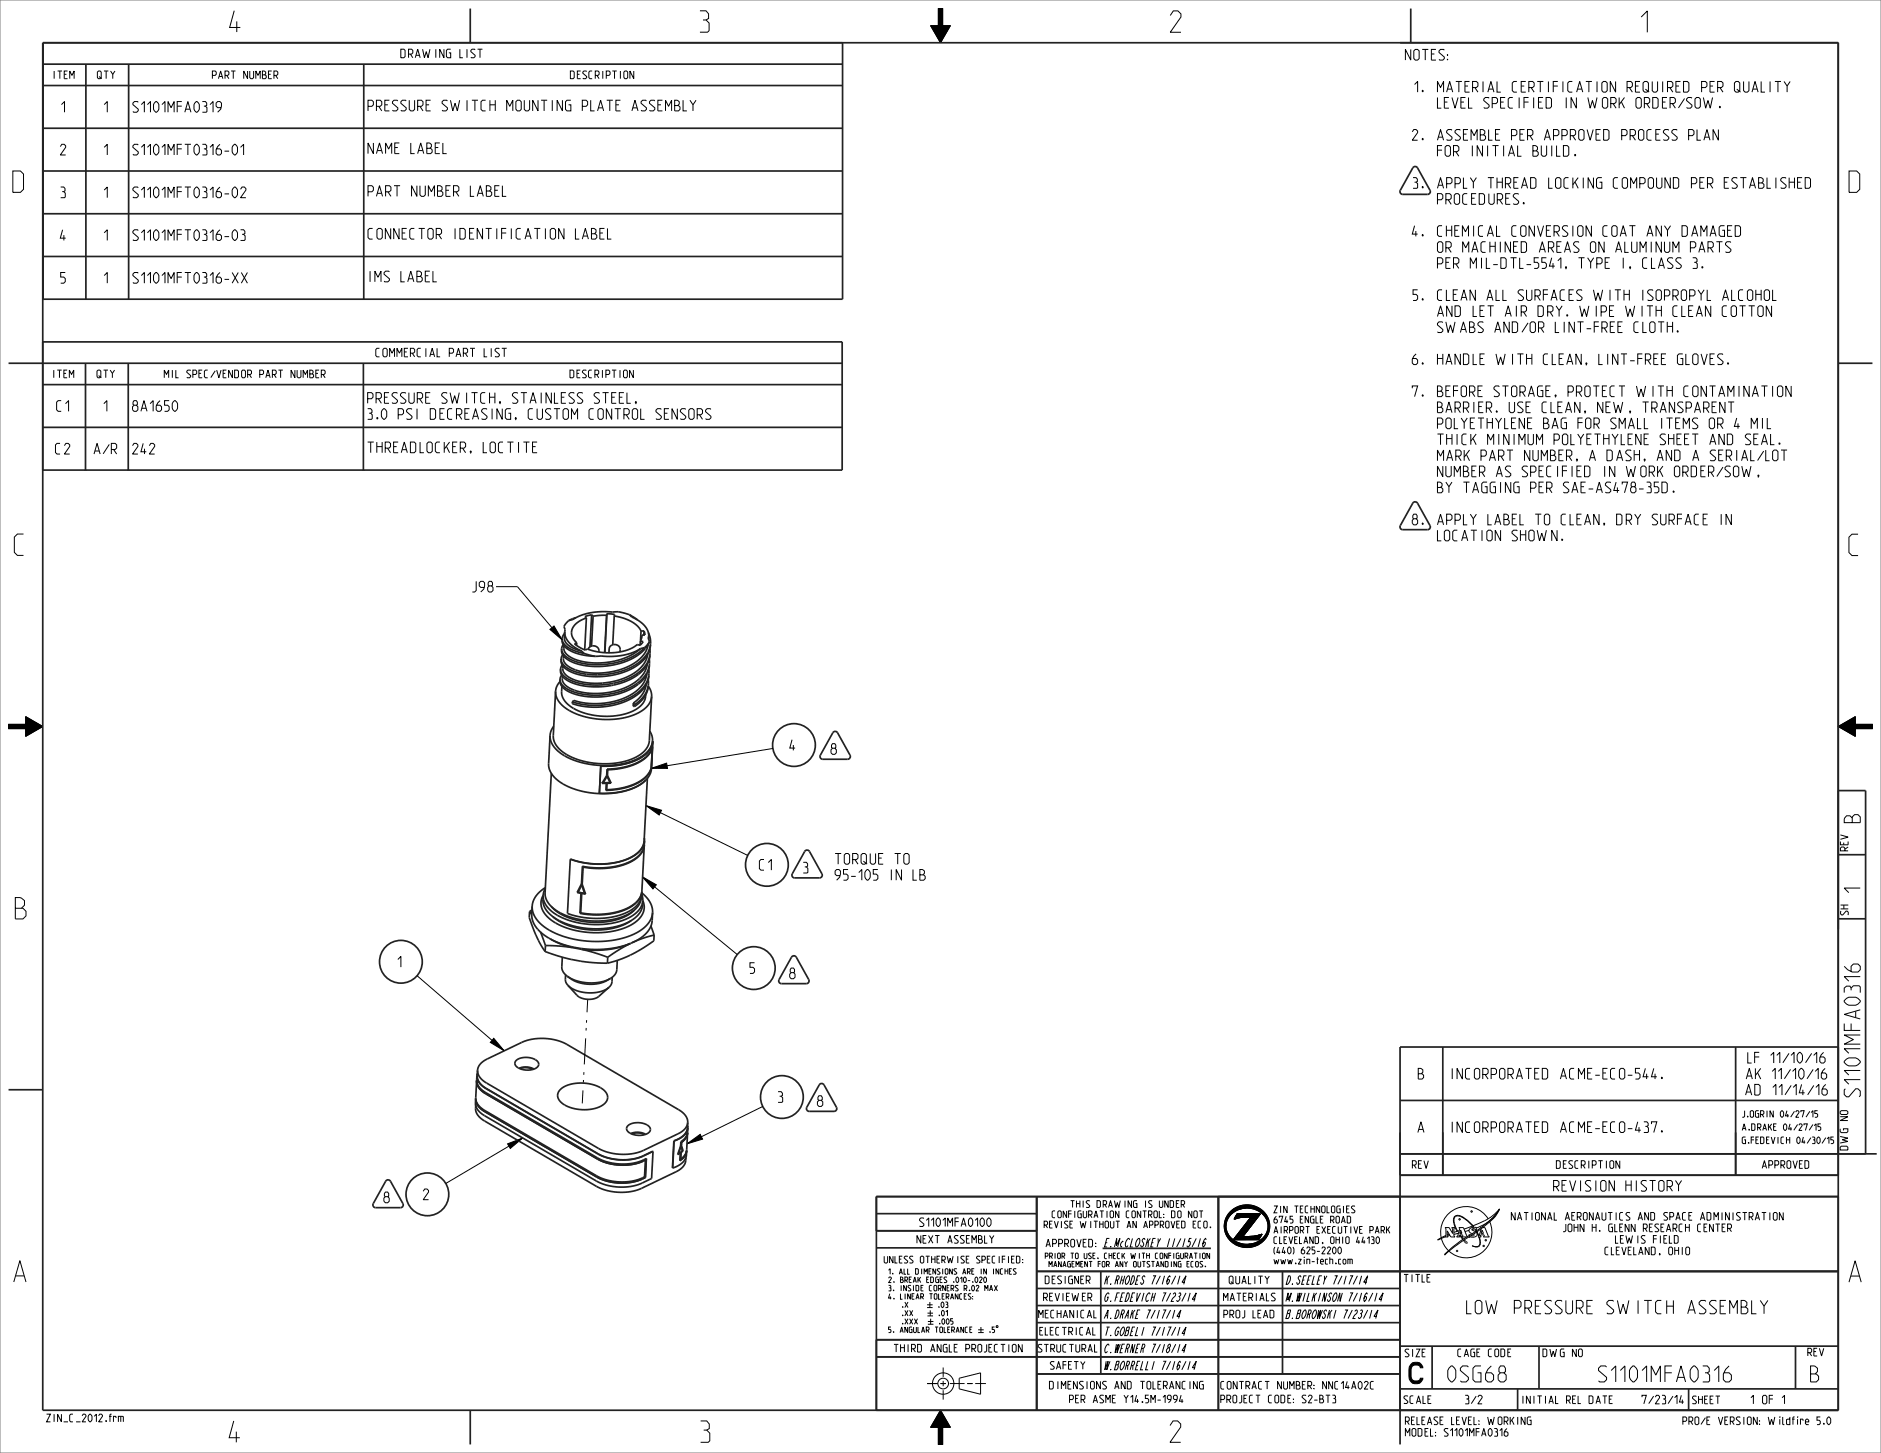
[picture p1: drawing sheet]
<svg xmlns="http://www.w3.org/2000/svg" width="559mm" height="432mm" viewBox="0 0 559 432" stroke-linecap="round" stroke-linejoin="round" font-family="sans-serif">
<g fill="none" stroke="#000" stroke-width=".3">
<path d="M278.8 2.5h1.2v5.1h2.3l-2.9 5.1-2.9-5.1h2.3zM526.3 90.9v3.2l-1.6-3.2v3.2M522.3 141.2l.2 .1-.1 .2zM522.5 141.4l-.2 .5M147.4 174.3h6.3l13.3 15.9M163.4 187.1l1.2-1.1 2.4 4.2zM2.5 215.3h5.1v-2.3l5.1 2.9-5.1 2.9v-2.3h-5.1zM546.1 215.9l5.1-2.9v2.3h5.1v1.2h-5.1v2.3zM191.9 239.4l4.6 1.4-.7 1.4zM191.9 239.4l30.2 14.8M193.5 228.3l4.5-1.5 .3 1.5zM229.6 222.4l-36.1 5.9"/>
<path d="M190.8 260.5l4.2 2.4-1 1.3zM190.8 260.5l28.2 23.2M123.9 290l25.9 22.3M174.6 297l-.2 3.8M146.7 308.6l3.1 3.7-4.1-2.5zM173.5 318.6l-.1 .8M174 308.6l-.4 7.7M174 308.6h.1M174.1 305.5v.8M174.3 303.2l-.1 .7M150.8 339.9l4.5-1.7-3.7 3.1zM155.3 338.2l-22.9 13.5"/>
<path d="M173.2 324h.1M173.2 324l-.2 3.9M173.3 321v.7M204.1 339.9l3.9-2.8 .7 1.4zM226.6 328.8l-22.5 11.1M366.2 359.4a6.7 6.7 0 0 1 7.5-.7 6.7 6.7 0 0 1 3.4 6.6 1.72 1.72 0 0 1-1.2 1.8 5.1 5.1 0 0 0-3.2-7.7 11.8 11.8 0 0 0-6.5 0zM445.5 359.3a17.2 17.2 0 0 1-7.9 5M445.5 359.3a12 12 0 0 1-6.9 5.7M445.5 359.3a21.6 21.6 0 0 1-6.9 6.5M445.5 359.3a10.3 10.3 0 0 1-4.1 4.8l-2.6 2M310.5 373.3h.6l.3-.2v-.5l-.3-.2h-.6v1.6M311.6 376.5v-1.6l.5 .9 .5-.9v1.6"/>
<path d="M311.8 373.3h.6l.2-.2v-.5l-.2-.2h-.6v1.6M312.2 373.3l.4 .7M313 376.5l.5-1.6 .5 1.6M313.2 376.1h.6M313.4 372.4v1.6M314.2 372.6l.2-.2 .6 .2v1.2l-.2 .2-.6-.2zM315.3 374.9v1.6l-.8-1.6v1.6M354.5 374.9h-.5l-.2 .2v1.2l.2 .2h.5M355.4 374.9l.6 .2v1.2l-.2 .2-.6-.2v-1.2zM356.5 372.4v1.6M357.2 372.6l.3-.2 .6 .2v1.2l-.3 .2-.6-.2zM357.3 375l-.6-.1-.2 .2v.2l.8 .8-.2 .4-.6-.1"/>
<path d="M358.1 376.2v.2zM359.3 372.4v1.6l-.8-1.6v1.6M363.7 364.4l.5-.4 .1 1.2 .5 1.5-.4 .5-.5-1.4zM364.1 362.1l1-.4-.6 1.1-.3 1.2-.5 .4zM364.4 367.2l.4-.5 1.1 1.4-.4 .6zM364.9 360.8l1.7-.6-1.5 1.5-1 .4zM365.4 360.2a6.7 6.7 0 0 1 8-1.5 6.7 6.7 0 0 1 3.6 7.2 6.8 6.8 0 0 1-7.6 4.8 6.8 6.8 0 0 1-5.7-6.9 6.2 6.2 0 0 1 1.7-3.6zM365.5 360.1l.7-.7 3.8-.4a6.8 6.8 0 0 0-3.4 1.2l-1.7 .6zM365.8 360.8l.2-.2a6.4 6.4 0 0 1 10.7 3.5l-.1 1.3-.5 1.3-1.7 1.8a6.4 6.4 0 0 1-10.2-3.8l.4-2.1zM365.9 368.1l2.3 1.3-1.1 .5-1.6-1.2zM366.5 368.3v.1M366.5 368.4h7.5z"/>
<path d="M366.5 368.4h7.4zM366.5 368.4h7.4M366.7 362.2v.1M366.8 362h.1M366.9 361.7h2l-2.2 .6zM366.9 361.7h2zM366.9 361.7h.1M367 361.7h3.2zM367 361.7h.1M367.1 369.9l1.1-.5a18.1 18.1 0 0 0 5.7 .5 7.2 7.2 0 0 1-6.8 0zM367.1 367.5h3.8l3.8-.4-.7 1.3h-7.5zM367.1 367.5h2.2z"/>
<path d="M367.1 367.5h.1M367.2 367.4h2.1zM367.2 367.4h.1M367.4 367.1h.1M367.4 360.8h7l-1.2 1.5h-2.1l.4-.6h-4.5zM367.5 360.8h6.9zM367.5 360.8h6.9M367.5 360.8h.1M367.5 360.8l-.8 1.4M367.7 366.8h.1M367.8 362l-1.1 .3M367.8 362h.1"/>
<path d="M368.9 361.7l-1.1 .3M368.9 361.7h.1M369.3 367.4v.1M369.3 367.4h.1M369.3 367.5h.1M369.3 367.5h1.6M369.5 367.1h.1M369.7 366.8h.1M370.2 361.7h-1.3M370.2 361.7h.1M370.2 361.7h1.3M370.9 367.5h.1"/>
<path d="M370.9 369.8a6.3 6.3 0 0 0 5-2.7l.9-.4-.5 .9a6.6 6.6 0 0 1-2.4 2.3zM371.1 362.3h2.1l-3.9 5.1h-2.1zM371.1 362.3h.1M371.4 362h.1M371.5 361.7h.1M371.6 361.7l-5.1 6.6M372.4 367.4l-1.5 .1M372.4 367.4h.1M373.2 362.3h.1M373.5 362h.1M373.6 361.7h.1M373.7 361.7h.1"/>
<path d="M373.8 367.1l-1.4 .3M373.8 367.1l1.1-.2-.2 .2zM373.8 367.1h.1M374 368.4h-.1M374 368.3h.1M374.4 360.8l-5.1 6.6M374.4 360.8h.1M374.5 367.5h.1M374.6 367.4l-.1 .1M374.6 367.4h.1M374.6 366.9h.3zM374.6 366.9l.3-.1z"/>
<path d="M374.9 366.8h.1M374.7 367.1h.1M374.8 366.8h.1M374.8 366.8l-1 .3M374.9 366.8l-.9 1.6M377.1 379.2l-.7 1M428.2 368l1 2.3 1.1 1.4M429.3 364.8h1.2l1 1.7v-1.4l-.2-.3h.9l-.3 .3v2.2l.3 .3h-1.2l-1.1-1.8v1.5l.3 .3h-1l.4-.3v-2.2zM429.6 367.1l-2.5 1.3 2.2-.8M430.5 366.7l-.6 .3M430.7 367.1l-.7 .2M431.5 366.4h-.1"/>
<path d="M432.6 371.8l.3-.3 .3 .3-.3 .3zM433 365.9a4.6 4.6 0 0 1-.8-4.3 2.92 2.92 0 0 1 3.5 1l2.1 2.2a.98 .98 0 0 0-1.4 .6 .98 .98 0 0 0 .9 1.2M433.3 366.5l-1.4 .3M433.3 362.4l.3-.3 .3 .3-.3 .3zM433.5 365.8l-1.6 .4M433.5 367l-.1 .3 .2 .3h-.9l.3-.3 .7-2.2-.3-.3h1.4l1.1 2.7M433.5 367h.1M433.5 367l1.1 1.3M433.9 365.5l.4 1h-.7zM433.9 365.6h.1M434.2 366.3l-.5 .1M435 368.5l.8 .7v.3l-.4-.2-.6-.7"/>
<path d="M435.3 362.2l1.4 1.2 1.3 1.4 .5-.1 .1 .8-.2-.1 1 1.9 .6-2.1M435.3 362.2a2.32 2.32 0 0 0-3.3-.5l-.2 1.6 1.1 2.6M435.3 362.2h.1M435.8 367.6h-1.5l.3-.3-.1-.3h-.8l1 1.2M436.4 365.6l-1.2 .4M436.7 367.1l-.3-.2v.3M436.9 360l.3-.3 .3 .3-.3 .3zM437.5 364.3l-2.6 1M437.7 366.8l.2 .2-.1 .2h-.8M437.9 365.2l-.6 .2M438.5 365.9l-5.7 3.7-3.6 3.1v.3l1.3-1.2M438.6 366.2a.97 .97 0 0 1 0 1.2 .97 .97 0 0 1-1.1 .3l-.7-.2-.3 .3v-.2"/>
<path d="M438.7 366.1l-5 3.2-3.2 2.5M440 364.8l-.1 .1M440.3 365.5l.4 1h-.7zM440.5 364.8h.6l1 2.5 .3 .3h-1.7l.3-.3-.1-.3h-1l-.1 .3 .2 .3h-.5l.2 .9a1.42 1.42 0 0 1-.3 1.8 1.42 1.42 0 0 1-1.8 0l-.3-.1a1.45 1.45 0 0 0 2.3-.5l-.1-1.5-.2-.6h-.2l.2-.2-.6-1.3a.89 .89 0 0 0-1.4-.8l.1 .3 .9 .4M440.8 370l.3 .3-.3 .3-.3-.3zM441.4 368.3l.3 .3-.3 .3-.3-.3zM442.1 362.2a7.6 7.6 0 0 0-9.4-3.1 7.6 7.6 0 0 0-4.5 8.7M442.6 363.1a7.6 7.6 0 0 1-2.6 9.3 7.6 7.6 0 0 1-9.5-.6M264.7 394.4h-.7v.7h.4l.3 .2v.5l-.3 .2h-.4M265.4 395.7l.1 .2zM267.4 396l.5-1.6 .4 1.6M267.5 395.5h.7"/>
<path d="M269.6 394.4v1.6l-.8-1.6v1.6M270.9 394.4h-.6l-.2 .2v1.2l.2 .2h.6v-.9h-.3M271.4 394.4v1.4l.2 .2 .6-.2v-1.4M272.7 394.4v1.6h.6M273.8 396l.4-1.6 .5 1.6M273.9 395.5h.6M275.2 395.3h.6l.2-.2v-.5l-.2-.2h-.6v1.6M275.4 387.8h1.7M275.4 388.6h1.7M275.5 390.2h1.7M275.5 391.1h1.7M275.5 395.3l.5 .7"/>
<path d="M275.6 392.7h1.7M275.6 393.5h1.7M276.2 386.9v1.7M276.4 389.4v1.7M276.5 391.9v1.6M277.8 394.4h.9M278.2 394.4v1.6M278.9 388.3l.1 .2zM279 390.8l.1 .2zM279.1 393.3l.1 .2zM279.2 394.6l.2-.2 .6 .2v1.2l-.2 .2-.6-.2zM279.7 387.2l.4-.3 .3 .5v.7l-.3 .5-.5-.5z"/>
<path d="M279.9 392.1l.4-.2 .3 .5v.7l-.3 .4-.5-.4zM280.1 389.4l.4 .5v.7l-.3 .5-.5-.5v-.7zM280.5 394.4v1.6h.6M280.9 386.9h.4l.2 .3-.2 .4M281 389.9l.5-.5v1.7M281.1 387.6l.5 .3v.6l-.7 .1M281.2 392.1l.4-.2 .3 .5v.7l-.3 .4-.5-.4zM281.5 395.1h.5M282.3 394.4h-.8v1.6h.8M282.7 395.3h.6l.2-.2v-.5l-.2-.2h-.6v1.6M283.1 395.3l.4 .7M283.1 391.9h-.7v.7h.5l.2 .2v.5l-.2 .2h-.5"/>
<path d="M284 396l.5-1.6 .5 1.6M284.2 395.5h.6M286.3 394.4v1.6l-.9-1.6v1.6M287.4 394.4h-.4l-.3 .2v1.2l.3 .2h.4M288.1 395.1h.5M288.8 394.4h-.7v1.6h.7M290.6 396h1.6M290.6 395.2h1.6M291.4 394.4v1.6M308.6 391.7v-2.3l.6 1.3 .7-1.3v2.3M309.5 399.7l-.8-.2-.3 .4v.3l1.1 1v.3l-.3 .3-.8-.2M310 385.6h.8l.4-.3v-.7l-.4-.3h-.8v2.3"/>
<path d="M363.6 390.7h.8l.3-.4v-.6l-.3-.3h-.8v2.3M378.8 384.5l-.8-.2-.3 .3v.4l1.1 .9-.3 .7-.8-.2M435.7 386.5v3.9h1.4M275.4 411.2h3.2M279.4 411.2h1.6M279.4 419.1l2.9 5.1h-2.3v5.1h-1.2v-5.1h-2.3zM280.2 406.4v2.8M280.2 410.4v1.6M280.2 413.1v2.8M282.2 411.2h4.3M285 409.6l6.3-1.6v6.3l-6.3-1.6zM287.3 411.2h1.6"/>
<path d="M289.7 411.2h3.2M469.3 400.9h.4l.4 .3v1.7l-.4 .3h-.4l-.4-.3v-1.7z"/>
<circle cx="280.2" cy="411.2" r="3.2"/>
<circle cx="280.2" cy="411.2" r="1.59"/>
</g>
<g fill="#000">
<path d="M278.8 2.5h1.2v5.1h2.3l-2.9 5.1-2.9-5.1h2.3zM163.4 187.1l1.2-1.1 2.4 4.2zM2.5 215.3h5.1v-2.3l5.1 2.9-5.1 2.9v-2.3h-5.1zM546.1 215.9l5.1-2.9v2.3h5.1v1.2h-5.1v2.3zM191.9 239.4l4.6 1.4-.7 1.4zM193.5 228.3l4.5-1.5 .3 1.5zM190.8 260.5l4.2 2.4-1 1.3zM146.7 308.6l3.1 3.7-4.1-2.5zM150.8 339.9l4.5-1.7-3.7 3.1zM204.1 339.9l3.9-2.8 .7 1.4zM365.5 360.1l.7-.7 3.8-.4a6.8 6.8 0 0 0-3.4 1.2l-1.7 .6zM366.2 359.4a6.7 6.7 0 0 1 7.5-.7 6.7 6.7 0 0 1 3.4 6.6 1.72 1.72 0 0 1-1.2 1.8 5.1 5.1 0 0 0-3.2-7.7 11.8 11.8 0 0 0-6.5 0z"/>
<path d="M363.7 364.4l.5-.4 .1 1.2 .5 1.5-.4 .5-.5-1.4zM364.1 362.1l1-.4-.6 1.1-.3 1.2-.5 .4zM364.4 367.2l.4-.5 1.1 1.4-.4 .6zM364.9 360.8l1.7-.6-1.5 1.5-1 .4zM365.9 368.1l2.3 1.3-1.1 .5-1.6-1.2zM367.5 360.8h6.9zM371.1 362.3h2.1l-3.9 5.1h-2.1zM366.9 361.7h2l-2.2 .6zM366.9 361.7h2zM367.2 367.4h2.1zM367.1 367.5h2.2zM367.1 369.9l1.1-.5a18.1 18.1 0 0 0 5.7 .5 7.2 7.2 0 0 1-6.8 0z"/>
<path d="M367 361.7h3.2zM367.1 367.5h3.8l3.8-.4-.7 1.3h-7.5zM366.5 368.4h7.4zM366.5 368.4h7.5zM367.4 360.8h7l-1.2 1.5h-2.1l.4-.6h-4.5zM374.6 366.9l.3-.1zM373.8 367.1l1.1-.2-.2 .2zM374.6 366.9h.3zM370.9 369.8a6.3 6.3 0 0 0 5-2.7l.9-.4-.5 .9a6.6 6.6 0 0 1-2.4 2.3zM279.4 419.1l2.9 5.1h-2.3v5.1h-1.2v-5.1h-2.3z"/>
</g>
<g fill="none" stroke="#222" stroke-width=".51">
<path d="M12.7 12.7h533.4v406.4h-533.4zM12.8 12.7v76.2h237.5v-76.2M12.8 19.1h237.5M25.5 19.1v69.8M38.2 19.1v69.8M108.1 19.1v69.8M139.7 2.5v10.2M419.1 2.5v10.2M12.8 25.4h237.5M12.8 38.1h237.5M12.8 50.8h237.5M419.9 49.7l.8-.2 .4 .4 3.7 6.7 .1 .5-.3 .5-.5 .2h-7.4l-.7-.4v-.8z"/>
<path d="M12.8 63.5h237.5M12.8 76.2h237.5M2.5 107.9h247.7M12.7 101.6h237.5v38.1h-237.5M12.7 114.3h237.5M25.4 107.9v31.8M38.1 107.9v31.8M107.9 107.9v31.8M546.1 107.9h10.2M12.7 127h237.5M419.9 149.3l.8-.1 .4 .3 3.7 6.7 .1 .5-.3 .5-.5 .2h-7.4l-.7-.4v-.8zM167 189.8v1.1l.4 .8 .8 .9 1.3 .8 3.3 1.2 4 .4"/>
<path d="M167 189.8l.4 1.4 1.4 1.2 2.1 1.1 2.6 .7M167 197.6l-.5 1.2M167.2 194.6l-.5 1.2M167.3 191.6l-.4 1.2M167.5 192.6a4.3 4.3 0 0 0 3.5 3.4 20.8 20.8 0 0 0 19.3-3.3M167.7 189.6l.3 1.2 1 1 1.6 1 2.2 .7M167.7 188.3l-.5 .7-.2 .8M169 184.4l-.7 .7a1.23 1.23 0 0 0-.4 2v1.8l.9 1.7 1.6 1.5 2.4 1.4M171.1 183.6l-2.1 .8M171.3 191v.8M172.8 193.5l.7 .7M173.5 194.2l3.3 .8"/>
<path d="M174.2 183.6l-2.7 1.5-.9 .8-.6 1-.2 1.1 .1 1 .5 1 .9 1M174.2 183.6l-.5 9.5M174.7 192.9l.7-.8 1.2-.1 1 .5 .3 .9M175.8 182.7l-2 .5 .4 .4M175.8 182.7l-.5 9.5M175.8 182.7l.4 .4M176.2 183.1l-.5 8.9M180.2 182.8l-4 .3M180.2 182.8l-.6 11.2M180.3 182.4l2.3 .2-.1 .5M180.3 182.4l-.1 .4M180.3 182.4l-.6 11.6"/>
<path d="M181 192.9l.5-1 1.2-.4 1.1 .5 .4 1M182.5 183.1l2.7 .6 2.4 1 1.8 1.3 1 1.5M182.5 183.1l-.5 8.5M187 182.7l-.8-.3a11.6 11.6 0 0 0-5.1-.6 18.6 18.6 0 0 0-11.2 2.4l-.9 .2M187 182.7l2.4 1.5M187 182.7l.6 .6 2.7 1.6 1.5 1.5 .8 1.6v1.8l.3 .9M190.2 190.5l.9 .2-1 1.1-.8-.3a15.9 15.9 0 0 1-13.9 1.7l-.9-.3-.6 .3-1.4-.7-1.8-1.2 .6-.3M190.2 190.5v1.2M190.3 192.7l-1.1 .7a20.8 20.8 0 0 1-11.1 1.6h-1.3M190.4 187.5l-.1 2.8M191.3 187.5l.3 1.2h-.9l-.5 1.8M191.3 187.5v1.2"/>
<path d="M191.3 187.5h-.9M191.5 192.4l-1.2 .3M191.5 192.4a20.5 20.5 0 0 1-16.4 5 10.4 10.4 0 0 1-8-3.5l-.2-1.1M192.3 197.5l-.6 1.9-1.2 1.7a19.6 19.6 0 0 1-16.6 4.8l-2.7-.6-2.3-1-1.4-1.2-.5-1.4M192.4 194.5a9.7 9.7 0 0 1-6.8 7 19.8 19.8 0 0 1-16.9-.4l-1.1-1.1-.4-1.3M192.6 191.4a10.2 10.2 0 0 1-7.5 7.3 19.9 19.9 0 0 1-15.9-.4l-1.4-1.3-.4-1.3M192.6 188l.6 1.8v1.9M192.7 198.9a7.8 7.8 0 0 1-4.5 7.8 23.1 23.1 0 0 1-18.2 1.9M192.9 195.9v1.7l-.4 1.7-.9 1.5-1.3 1.4a21.6 21.6 0 0 1-21.9 2.5 3 3 0 0 1-2-2.8M192.9 197.7l-.7 2.5-1.8 2.4a21.5 21.5 0 0 1-22 2.6 3.2 3.2 0 0 1-2-2.8v-.5M192.9 190.7l-.7 1.3a14.9 14.9 0 0 1-10.1 5.6 19.4 19.4 0 0 1-13.8-1.8 2.93 2.93 0 0 1-1.5-2.5l.1-.5M192.9 190.7l-1.4 1.7"/>
<path d="M193 192.9v2.2l-.8 2.1-1.5 1.8-2.3 1.8a22.2 22.2 0 0 1-19.6 1l-1.7-1.4-.6-1.6M193.1 194.7l-.3 1.5-.6 1.5-1 1.3-1.4 1.3-3.4 2-4.5 1.4a18.4 18.4 0 0 1-14.3-2.2 2.78 2.78 0 0 1-1.1-2.1v-.6M193.2 191.7l-.5 1.6a13.5 13.5 0 0 1-9.9 6.7l-5.5 .6-2.7-.2-2.5-.4-2.4-.8-1.6-1-1-1.1-.4-1.3M193.2 191.7l-.2 1.4-.6 1.4a13.3 13.3 0 0 1-9 5.8 20.5 20.5 0 0 1-15.1-1.4 3.1 3.1 0 0 1-1.6-2.5v-.6M166.9 200.6l-.5 1.3M188.1 208.9v1h.5M188.1 208.9l.5 .5M188.6 209.4v.5M191.9 203.6l-.4 1.4-.7 1.4-1.2 1.4-1.5 1.1M192.1 200.5a10.3 10.3 0 0 1-7.5 7.3 22.4 22.4 0 0 1-14.1 .3l-.5 .5M192.6 202l-.1 2.1-.7 1.9-1.3 1.8-1.9 1.6M192.6 203.8l-.3 1.6-.8 1.7-1.3 1.5-1.6 1.3"/>
<path d="M192.8 200.7l-.4 1.8a11.6 11.6 0 0 1-8.1 6.5 23.3 23.3 0 0 1-14.3 .1v-.5M247.6 217.5l.8-.1 .4 .4 3.7 6.6 .1 .6-.3 .4-.5 .2h-7.4l-.7-.4v-.8zM179.2 232.6l-.4 .2M180.1 232.8h-1.3M180.1 232.8l-.1 2.1M180.2 230.5l-1.4 2.3M180.2 234.7l-.2 .2M180.3 228.6l.3 .2M180.3 228.6l-.1 1.9M180.3 230.7l.9 1.9M180.3 230.7l-1.1 1.9M180.3 232.8h-.2"/>
<path d="M180.3 232.8l-.1 1.9M180.3 230.5v.2M180.3 230.5h-.1M180.5 230.5l1 2.2M180.5 230.5h-.2M180.6 228.8l-.1 1.7M181.2 232.6h-2M181.2 232.6l.3 .1M181.5 232.7l-1.2 .1M193.4 228.5l-1 1.8-1.8 1.5a19.7 19.7 0 0 1-10.4 2.9M193.4 228.5l-.6 1.3-.9 1.2-1.4 1.1-1.6 .9-4.1 1.3-4.8 .6M193.5 228.2l-.1 .3"/>
<path d="M193.5 228.1v.1M193.8 222.1l-1 1.8-1.9 1.8a19.9 19.9 0 0 1-10.6 2.9M193.8 222h.1M193.8 222.2a9.5 9.5 0 0 1-7.3 5.7l-2.8 .6-3.1 .3M193.8 222l-.3 6.2M546.1 234.9h8.1v108M173 257.4l.2 .3M173 257.4l-.3 5.3M173.2 257.7l-.2 5.1M191.4 251.2l-.8 2.1-2 1.9-2.6 1.3-3.6 1a26.2 26.2 0 0 1-9.4-.1M191.4 251.2l-.4 1.7-1.2 1.5-1.8 1.4-2.3 1.1-3 .8-2.9 .4h-3l-3.6-.4M191.4 251v.2"/>
<path d="M239.2 252.8l.9-.1 .4 .3 3.7 6.7 .1 .5-.3 .5-.5 .2h-7.4l-.7-.4v-.8zM546.1 254h8.1M171.5 265.2l1.1 .3M171.8 265.1l1.9 .4M171.8 265.1l-.3 .1M172.5 271.3l-.2 .1M172.6 265.5h.2M172.6 265.5l-.3 5.9M172.7 262.7l-1.2 2.5M172.7 262.7h.1M172.8 265.5l1.2 .2M172.8 265.5l-.3 5.8"/>
<path d="M172.8 263l.9 2.5M172.8 263l-1 2.1M172.8 262.7v.3M172.8 262.7h.1M172.9 262.7l.1 .1M173 262.8l1 2.9M173 262.8h.1M173.7 265.5l.3 .2M190.7 265l-.8 2-1.7 1.8-2.8 1.5-3 .9a26 26 0 0 1-9.9 .1M190.7 265l-.5 1.7-1.1 1.5-1.9 1.4-2.2 1.1-3.2 .8-2.9 .4h-3l-3.6-.5M190.7 264.9v.1M190.7 264.8v.2"/>
<path d="M546.1 273h8.1M235.3 284.2l.8-.1 .5 .4 3.7 6.6v.6l-.2 .4-.6 .2h-7.4l-.7-.4v-.8zM141.9 318.1l-.1 1.6M141.9 318.1l.6-1.6 1.4-1.4 11.7-5.6 2-.6 2.3-.3 2.8 .1 2.3 .4 3.4 1.3 33.4 19.5 1.9 1.7 .5 .9 .1 1.1M141.9 318.1l.1 1 .5 1 1.9 1.6 33.3 19.6 3.5 1.3 2.3 .4h2.4l2.3-.2 2.3-.6 11.7-5.7 1.5-1.3 .6-1.6M154.2 317.5l2.2-.4 2.2 .6M154.5 317.6l1.9-.3 1.9 .5M428.6 311.1v38.1M515.6 311.1v38.1M546.1 311.1h-130.2v118.2M2.5 323.8h10.2M141.3 326.5l.1 1 .5 .9 1.8 1.8 34.2 19.9 3.2 1.1 3.4 .4 3.3-.3 3-.9"/>
<path d="M141.3 326.4v.1M141.3 326.2v.3M141.3 326.5l.7 1.8 1.8 1.6 34.1 19.9 3.3 1.1 3.3 .4 3.3-.3 3-.9M141.3 328.3v1.5l.3 1 .8 1.2 1.2 .9 33.6 19.6 3.4 1.4 2.3 .4h2.8l2.3-.3 2.3-.7 11.6-5.7 1.5-1.6 .4-2M141.4 326.9l.7 1.8 1.7 1.5 34.5 20.1 3.3 1 3.8 .2 3.2-.4 3.1-1.2M141.6 321l.1 1 .4 1 1.9 1.8 33.5 19.6M141.6 320.9v.3M141.6 321.2l.7 1.8 1.8 1.6 34.4 20 3.4 1.1 3.8 .2 3.5-.5 2.8-1.1-.3 5.6M141.6 321.2l.1 .9 .5 1 1.9 1.8 33.4 19.5M187.4 336.9l2.2-.4 2.2 .6M187.7 337l1.9-.3 1.9 .5M202.4 339.5h.1"/>
<path d="M202.4 339.5h-.1M202.4 339.5v.8M204.2 336.7l-.5 1.5-1.3 1.3M204.2 336.7l-.6 1.4-1.3 1.2-.1 1.2M204.2 336.7h.1M204.2 336.6v.1M204.3 336.7l-.5 1.5-1.3 1.3M204.3 336.6v.1M204.3 336.4l-.1 .2M204.3 336.4h.1M204.3 333.6l-.1 1.6M243.6 322.2l.8-.2 .4 .4 3.7 6.7 .1 .5-.3 .5-.5 .2h-7.4l-.7-.4v-.8z"/>
<path d="M415.9 327h130.2M114.8 350.8l.8-.1 .4 .3 3.7 6.7 .1 .5-.3 .5-.5 .2h-7.4l-.7-.4v-.8zM177.5 344.4l3.1 1.3 3.7 .5 3.7-.2 3.1-1M190.8 350.1h.1M191.7 349.9h.1M191.7 344.8l-.6 .2M191.7 344.8l-.2 4.9-.6 .3M201.3 343.1h.1M201.4 342.9l-.1 .2M201.4 342.9v.1M201.6 342.7l-.2 .2M202 342.5l-.4 .2"/>
<path d="M202 342.5h.1M202.1 342.7l-.8 .4M202.1 344.5h.1M202.2 344.5h.1M202.2 342.4l-.2 .1M202.2 340.5l-.8 2.4M202.2 340.5h.1M202.2 340.4v.1M202.2 342.4h.1M202.2 340.4h.1M202.3 340.5v.2M202.3 340.4h.1"/>
<path d="M202.3 340.2l-.1 .2M202.3 340.2v.1M202.3 340.2v.2M202.3 342.5l-.2 .2M202.3 342.5h.1M202.3 342.5l-.1 2M202.3 340.7l.4 1.3M202.3 340.7l-.7 2M202.4 340.3l.5 1.7M202.4 340.3h-.1M202.4 340.3h.1M202.7 342l-.5 .4"/>
<path d="M202.7 342h.1M202.8 342h.1M202.9 342l-.6 .5M203.9 342l-.5 1.6-1.4 1.3M204 342l-.6 1.3-1.2 1.2M204 342l-.6 1.6-1.4 1.3 .1-2.2M204 342h.1M204 341.9v.1M204 341.7v.3M308 355.6v63.5M361.9 355.6v63.5M415.9 342.9h141.6"/>
<path d="M415.9 349.2h130.2M546.1 355.6h-285.8v63.5M260.3 365.8h47.7M260.3 360.7h47.7M260.3 370.8h47.7M308 377.8h238.1M327 377.8v30.5M327.6 371h32.1M381 377.8v30.5M260.3 398.1h155.6M308 393.1h107.9M308 388h107.9"/>
<path d="M308 382.9h107.9M139.7 419.1v10.2M260.3 403.2h155.6M308 408.3h107.9M415.9 412.7h130.2M415.9 400h130.2M425.4 400v12.7M450.8 412.7v6.4M457.2 400v12.7M501.6 412.7v6.4M533.4 400v12.7"/>
<circle cx="235.9" cy="221.4" r="6.4"/>
<circle cx="227.8" cy="257" r="6.4"/>
<circle cx="119.1" cy="285.8" r="6.4"/>
<circle cx="223.9" cy="287.7" r="6.4"/>
<circle cx="232.3" cy="326" r="6.4"/>
<circle cx="127" cy="354.9" r="6.4"/>
</g>
<path d="M0 0h558.8v431.8h-558.8z" fill="none" stroke="#7d7d7d" stroke-width=".3"/>
<g fill="none" stroke="#c3c3c3" stroke-width=".3">
<path d="M154.6 317.6h.1M156.1 317.4h.1M156.1 317.4h.6M156.7 317.4h.1M156.7 317.4l.6 .1M157.3 317.5l.5 .1M157.3 317.5h.1M157.8 317.6h.1M157.8 317.6l.4 .2M187.8 337h.1M189.3 336.7l-.1 .1M189.3 336.7l.6 .1"/>
<path d="M189.3 336.7h.1M189.9 336.8h.1M189.9 336.8l.5 .1M190.4 336.9h.1M190.5 336.9l.5 .1M191 337h.1M191 337l.4 .2"/>
</g>
<!-- layer: 003_AXES_OTHER -->
<g fill="none" stroke="#222" stroke-width=".51">
<path d="M167.2 197.9v.8M167.4 194.9v.8M167.6 191.8l-.1 .8M167.8 187.8l-.1 1.8M177.9 193.4v.4M181 192.9l-.1 1.1M184.2 193v.7M192.7 189.1v.8M163.4 218.6l.2 1.4 .5 1.2 1.9 2.2a24.4 24.4 0 0 0 24.6 1.5 6.3 6.3 0 0 0 3.2-4.6M163.4 218.6l-.4 9.3 .9 2.1 1.9 2a24.6 24.6 0 0 0 24.3 1.2l1.8-1.4M164.5 215.9l-.8 1.3-.3 1.4M165.1 205.5l.1 1.3 .5 1.1 1.8 2.1a22.8 22.8 0 0 0 23.1 1.3 5.8 5.8 0 0 0 3-4.3"/>
<path d="M165.1 205.5l-.7 13.8 .8 2.1 1.6 1.8a22.8 22.8 0 0 0 23.1 1.2 5.8 5.8 0 0 0 3-4.3l.7-13.1M166.3 202.6l-.9 1.4-.3 1.5M166.9 203.9l-.1 2 .3 1.3 .9 1.4 1.3 1.2a20.2 20.2 0 0 0 19.9 .8 4.9 4.9 0 0 0 2.6-4.2M167.1 200.9l-.1 .8M192.6 203.9l.8 1.5 .2 1.6M193.1 217.3l.6 1.4 .2 1.5M163.8 229.8l-1.9 35.9 .3 1.3 .6 1.2 1 1.2 1.4 1.2a23.3 23.3 0 0 0 22.2 .6 5.8 5.8 0 0 0 3.1-4.4M178.1 235.7h.1M178.5 227.6l-.4 8.1M191.9 231.8l-1.7 1.3-2.3 1.2a24 24 0 0 1-9.8 1.4M192.3 231.3l-.9 18.6a7.1 7.1 0 0 1-5.3 5.5 25.5 25.5 0 0 1-16.7-.1M193.8 220.3h.1"/>
<path d="M193.8 220.3a7.3 7.3 0 0 1-5.2 5.7l-2.4 .8-2.5 .6-5.2 .2M193.8 220.2l.2 .1M193.9 220.2l-.1 .1M194 220.3l-.5 8.6-.5 1.4-1.1 1.5M194 220.3a7.7 7.7 0 0 1-5.9 6l-4.5 1.1-2.8 .3-2.3-.1M169.4 255.3l-.8 16.2a23.3 23.3 0 0 0 19.2-1.3 6.2 6.2 0 0 0 2.7-3.4M191.4 251.2l-.7 13.6M191.4 249l.1 .9M191.5 249.9a7.1 7.1 0 0 1-5.3 5.5 25.1 25.1 0 0 1-16.8-.1M191.5 249.9l-.1 1.1M157.3 270.9l.7 1M157.3 270.9a5.5 5.5 0 0 0 .5 3.5l2.1 5 2 3.4"/>
<path d="M158 270.4l-.7 .5M158.1 269.3l-.1 2.8 .3 1.6 .9 1.8 1.7 1.8 2.1 1.5 3 1.4 3.3 1 3.5 .7a29.7 29.7 0 0 0 14.5-1.5M158.1 269.3l.1 1.4 .6 1.5 .9 1.3 1.2 1.3a28.1 28.1 0 0 0 22.8 4.3 13.5 13.5 0 0 0 9.6-5.9l.6-2M160.5 276.9l1.5 4.1M161.4 266.1l-.6 1.5v1.6l.5 1.6 1.2 1.5a19.4 19.4 0 0 0 12.9 4.8 19.4 19.4 0 0 0 14.4-3.9 4.8 4.8 0 0 0 1.2-5.5M161.4 266.1l.1 1.2 .4 1.2 .9 1.2 1.1 1.2a23.8 23.8 0 0 0 24 1.2 5.7 5.7 0 0 0 3.1-4.5M161.4 266.1l-.1 2 .5 1.5 1.1 1.6 1.5 1.4a24.1 24.1 0 0 0 23.3 .8 6 6 0 0 0 3.2-4.5l.1-1.3M162 264.1l-.6 2M162 263.8l-1.6 1.2-1.2 1.4-.8 1.4-.3 1.5M163.6 279.1l2.9 1.4 3.4 1.1M163.7 269.3l1.5 1.4a21.9 21.9 0 0 0 21.9 .9l1.3-1.1M164.3 272.4l.7 .7a22.5 22.5 0 0 0 21.8 .9l.7-.4"/>
<path d="M190.6 265.6l.4 2M190.7 265.4l1.4 1.3 1 1.5 .6 1.5 .2 1.5M190.7 265l-.2 1.8M193.3 275.1l1 2.8M193.9 271.2l-.3 3.2-1 2.2-2.3 2.2-3 1.6M194.3 277.9l-.1 1.7-3.9 2.6-4.8 2.4-5 1.6M194.3 277.9l-3.2 .9-3.3 1.3M161.9 282.8l5.3 1.7 5.4 1.2 3.6 .4 4.3 .1M162 281l7.9 .6M162 281l-.1 1.8M167.1 284.5l-.1 3.6 .5 1.1 1.1 .9M168 289.7v1.8l.7 1.3"/>
<path d="M168.6 290.1l2.9 1.4 3.3 .6 3.6-.2 2.9-1.1M168.6 290.1l1.5 1.1 1.3 .6 3.5 .7 3.5-.3 2.9-1.4M168.7 292.8l3.1 3.3 1.3 .6 1.6 .3 1.5-.1 1.3-.5 3.4-3M168.7 292.8l1 .8 1.5 .7 3.6 .8 3.7-.4 1.2-.5 1.2-.8M169.9 281.6l2.8 .5M172.7 282.1l7.8 2.4M180.5 284.5v1.7M181.9 290.4l-.2 1.9-.8 1.1M183.4 285.4l-.3 3.5-.7 1-1.1 .9M187.2 280.4a27.2 27.2 0 0 1-14.5 1.7M187.3 280.4l-3.4 1.8-3.4 2.3M141.7 319.7l.1 1 .4 .9 1.9 1.7 34.8 20.3 3.6 .9 4.2 .2 3.5-.8 3.8-1.7"/>
<path d="M141.7 319.7l-.1 1.2M141.8 319.7l.1 1 .5 1 2 1.8M141.8 319l-.1 .7M153.3 315.2l1.8-.9 2.4 .1 1.9 .8 .5 .6 .1 .6-.5 .8-1 .6-1.3 .2-1.6-.1-1.4-.4-1-.8-.2-.8zM141.3 326.5v1.6l.2 1 .8 1.2 1.2 1 33.7 19.7 2.6 1.1 3.6 .6 3.8-.1 2.9-.7 3.5-1.7 .4-8M141.6 321.2l-.3 5M144.4 323.5h.1M144.5 323.5l33.2 19.4 1.7 .8 4 .9h3.7l3-.7 3.9-1.7M166.4 323.8l1.7-1.1a10.7 10.7 0 0 1 12 2l.4 1.1a3.5 3.5 0 0 1-3.1 3.4l-1.6 .4-2.1 .2-3.9-.5-1.6-.7-1.3-.8-.9-1-.3-1a2.37 2.37 0 0 1 .7-2zM186.5 334.6l1.8-.9h2.4l1.9 .9 .5 .5 .1 .7-.5 .8-1 .5-1.4 .3-1.5-.1-1.4-.4-1-.8-.3-.8zM200.2 339l-.4 8.1M200.2 339l.1 .1"/>
<path d="M200.2 339h.1M200.3 339.1l-.5 8M204.2 335.2l-.3 1.1-.8 1.1-1.2 .9-1.7 .7M204.2 335.2h.1M204.3 336.7l-.3 5M204.3 334.5v.7M204.3 335.2l-.3 1.1-.8 1.1-1.3 .9-1.6 .8M204.3 335.2v1.2M204 342l-.2 1.8-.6 1.3-1.3 1.1-2.1 .9"/>
</g>
<g font-size="8.3">
<text x="68.2" y="9.5">4</text>
<text x="207.9" y="9.6">3</text>
<text x="347.7" y="9.6">2</text>
<text x="487.6" y="9.6">1</text>
<text x="3.8" y="57.2">D</text>
<text x="549.3" y="57.2">D</text>
<text x="4.3" y="165.1">C</text>
<text x="549.3" y="165.1">C</text>
<text x="4.6" y="273.1">B</text>
<text x="4.1" y="381">A</text>
<text x="549.3" y="381">A</text>
<text x="418.6" y="411.2">C</text>
<text x="68.1" y="428.6">4</text>
<text x="208.1" y="428.6">3</text>
<text x="347.6" y="428.6">2</text>
</g>
<g font-size="6.2">
<text x="552.6" y="244.4" transform="rotate(-90 552.6 244.4)">B</text>
<text x="552.6" y="265.8" transform="rotate(-90 552.6 265.8)">1</text>
<text x="552.6" y="329.7" transform="rotate(-90 552.6 329.7)">S1101MFA0316</text>
<text x="430.2" y="410.7">0SG68</text>
<text x="473" y="410.7">S1101MFA0316</text>
<text x="537.9" y="410.7">B</text>
</g>
<text font-size="5.2" x="437.7" y="390.4">LOW PRESSURE SWITCH ASSEMBLY</text>
<g font-size="4.1">
<text x="417.5" y="17.9">NOTES:</text>
<text x="418.9" y="27.4">1.</text>
<text x="427" y="27.4">MATERIAL CERTIFICATION REQUIRED PER QUALITY</text>
<text x="17.9" y="33.4">1</text>
<text x="30.6" y="33.4">1</text>
<text x="39.5" y="33.4">S1101MFA0319</text>
<text x="109.3" y="33">PRESSURE SWITCH MOUNTING PLATE ASSEMBLY</text>
<text x="427" y="32.1">LEVEL SPECIFIED IN WORK ORDER/SOW.</text>
<text x="418.9" y="41.7">2.</text>
<text x="427" y="41.7">ASSEMBLE PER APPROVED PROCESS PLAN</text>
<text x="17.9" y="46.1">2</text>
<text x="30.6" y="46.1">1</text>
<text x="39.5" y="46.1">S1101MFT0316-01</text>
<text x="109.3" y="45.7">NAME LABEL</text>
<text x="427" y="46.4">FOR INITIAL BUILD.</text>
<text x="17.9" y="58.8">3</text>
<text x="30.6" y="58.8">1</text>
<text x="39.5" y="58.8">S1101MFT0316-02</text>
<text x="109.3" y="58.4">PART NUMBER LABEL</text>
<text x="418.9" y="56">3.</text>
<text x="427" y="56">APPLY THREAD LOCKING COMPOUND PER ESTABLISHED</text>
<text x="427" y="60.7">PROCEDURES.</text>
<text x="17.9" y="71.5">4</text>
<text x="30.6" y="71.5">1</text>
<text x="39.5" y="71.5">S1101MFT0316-03</text>
<text x="109.3" y="71.1">CONNECTOR IDENTIFICATION LABEL</text>
<text x="418.9" y="70.2">4.</text>
<text x="427" y="70.2">CHEMICAL CONVERSION COAT ANY DAMAGED</text>
<text x="427" y="75">OR MACHINED AREAS ON ALUMINUM PARTS</text>
<text x="109.3" y="83.8">IMS LABEL</text>
<text x="427" y="79.8">PER MIL-DTL-5541, TYPE I, CLASS 3.</text>
<text x="17.9" y="84.2">5</text>
<text x="30.6" y="84.2">1</text>
<text x="39.5" y="84.2">S1101MFT0316-XX</text>
<text x="418.9" y="89.3">5.</text>
<text x="427" y="89.3">CLEAN ALL SURFACES WITH ISOPROPYL ALCOHOL</text>
<text x="427" y="94.1">AND LET AIR DRY. WIPE WITH CLEAN COTTON</text>
<text x="427" y="98.8">SWABS AND/OR LINT-FREE CLOTH.</text>
<text x="418.9" y="108.3">6.</text>
<text x="427" y="108.3">HANDLE WITH CLEAN, LINT-FREE GLOVES.</text>
<text x="109.2" y="119.9">PRESSURE SWITCH, STAINLESS STEEL,</text>
<text x="418.9" y="117.9">7.</text>
<text x="427" y="117.9">BEFORE STORAGE, PROTECT WITH CONTAMINATION</text>
<text x="16.9" y="122.2">C1</text>
<text x="30.5" y="122.2">1</text>
<text x="39.4" y="122.2">8A1650</text>
<text x="109.2" y="124.6">3.0 PSI DECREASING, CUSTOM CONTROL SENSORS</text>
<text x="427" y="122.6">BARRIER. USE CLEAN, NEW, TRANSPARENT</text>
<text x="427" y="127.4">POLYETHYLENE BAG FOR SMALL ITEMS OR 4 MIL</text>
<text x="16.6" y="134.9">C2</text>
<text x="28" y="134.9">A/R</text>
<text x="39.4" y="134.9">242</text>
<text x="109.2" y="134.5">THREADLOCKER, LOCTITE</text>
<text x="427" y="132.2">THICK MINIMUM POLYETHYLENE SHEET AND SEAL.</text>
<text x="427" y="136.9">MARK PART NUMBER, A DASH, AND A SERIAL/LOT</text>
<text x="427" y="141.7">NUMBER AS SPECIFIED IN WORK ORDER/SOW,</text>
<text x="427" y="146.4">BY TAGGING PER SAE-AS478-35D.</text>
<text x="418.9" y="156">8.</text>
<text x="427" y="156">APPLY LABEL TO CLEAN, DRY SURFACE IN</text>
<text x="427" y="160.7">LOCATION SHOWN.</text>
<text x="139.7" y="175.9">J98</text>
<text x="234.6" y="223">4</text>
<text x="246.9" y="224.2">8</text>
<text x="247.5" y="256.8">TORQUE TO</text>
<text x="225.6" y="258.6">C1</text>
<text x="238.6" y="259.4">3</text>
<text x="247.5" y="261.6">95-105 IN LB</text>
<text x="118.2" y="287.4">1</text>
<text x="222.8" y="289.3">5</text>
<text x="234.6" y="290.9">8</text>
<text x="517.2" y="315.9">LF 11/10/16</text>
<text x="421" y="320.7">B</text>
<text x="430.2" y="320.7">INCORPORATED ACME-ECO-544.</text>
<text x="517.2" y="320.7">AK 11/10/16</text>
<text x="231.2" y="327.6">3</text>
<text x="242.8" y="328.8">8</text>
<text x="517.2" y="325.4">AD 11/14/16</text>
<text x="421" y="336.5">A</text>
<text x="430.2" y="336.5">INCORPORATED ACME-ECO-437.</text>
<text x="461.2" y="354">REVISION HISTORY</text>
<text x="114" y="357.4">8</text>
<text x="125.7" y="356.5">2</text>
</g>
<g font-size="3.4">
<text x="327.7" y="370.6">E.McCLOSKEY 11/15/16</text>
<text x="327.7" y="381.7">K.RHODES 7/16/14</text>
<text x="381.7" y="381.7">D.SEELEY 7/17/14</text>
<text x="327.7" y="386.8">G.FEDEVICH 7/23/14</text>
<text x="381.7" y="386.8">M.WILKINSON 7/16/14</text>
<text x="327.7" y="391.8">A.DRAKE 7/17/14</text>
<text x="381.7" y="391.8">B.BOROWSKI 7/23/14</text>
<text x="327.7" y="402">C.WERNER 7/18/14</text>
<text x="327.7" y="396.9">T.GOBELI 7/17/14</text>
<text x="327.7" y="407.1">W.BORRELLI 7/16/14</text>
</g>
<g font-size="3.3">
<text x="119.7" y="17.2">DRAWING LIST</text>
<text x="111.6" y="106">COMMERCIAL PART LIST</text>
<text x="272.3" y="364.5">S1101MFA0100</text>
<text x="435.2" y="417.2">3/2</text>
<text x="487.1" y="417.2">7/23/14</text>
<text x="519.9" y="417.2">1 OF 1</text>
</g>
<g font-size="3">
<text x="15.6" y="23.4">ITEM</text>
<text x="29.2" y="23.4">QTY</text>
<text x="63.3" y="23.4">PART NUMBER</text>
<text x="169.4" y="23.4">DESCRIPTION</text>
<text x="15.5" y="112.3">ITEM</text>
<text x="29.1" y="112.3">QTY</text>
<text x="49" y="112.3">MIL SPEC/VENDOR PART NUMBER</text>
<text x="169.3" y="112.3">DESCRIPTION</text>
<text x="549" y="252.9" transform="rotate(-90 549 252.9)">REV</text>
<text x="549.1" y="271.9" transform="rotate(-90 549.1 271.9)">SH</text>
<text x="549" y="341.8" transform="rotate(-90 549 341.8)">DWG NO</text>
<text x="419.6" y="347.2">REV</text>
<text x="462.3" y="347.2">DESCRIPTION</text>
<text x="523.8" y="347.2">APPROVED</text>
<text x="449" y="362.6">NATIONAL AERONAUTICS AND SPACE ADMINISTRATION</text>
<text x="272.6" y="369.5">NEXT ASSEMBLY</text>
<text x="310.7" y="370.6">APPROVED:</text>
<text x="464.4" y="366">JOHN H. GLENN RESEARCH CENTER</text>
<text x="479.9" y="369.5">LEWIS FIELD</text>
<text x="476.8" y="372.9">CLEVELAND, OHIO</text>
<text x="311.3" y="381.5">DESIGNER</text>
<text x="365.2" y="381.5">QUALITY</text>
<text x="417.1" y="381">TITLE</text>
<text x="311.3" y="386.6">REVIEWER</text>
<text x="363.5" y="386.6">MATERIALS</text>
<text x="309.7" y="391.7">MECHANICAL</text>
<text x="364.4" y="391.7">PROJ LEAD</text>
<text x="265.6" y="401.8">THIRD ANGLE PROJECTION</text>
<text x="309.7" y="396.8">ELECTRICAL</text>
<text x="309.7" y="401.8">STRUCTURAL</text>
<text x="312.8" y="406.9">SAFETY</text>
<text x="417.2" y="403.2">SIZE</text>
<text x="433.3" y="403.2">CAGE CODE</text>
<text x="458.4" y="403.2">DWG NO</text>
<text x="537.1" y="403">REV</text>
<text x="311.8" y="412.8">DIMENSIONS AND TOLERANCING</text>
<text x="362.7" y="412.8">CONTRACT NUMBER: NNC14A02C</text>
<text x="317.1" y="416.9">PER ASME Y14.5M-1994</text>
<text x="362.7" y="416.9">PROJECT CODE: S2-BT3</text>
<text x="417.1" y="417.1">SCALE</text>
<text x="452" y="417.1">INITIAL REL DATE</text>
<text x="502.8" y="417.2">SHEET</text>
<text x="13.8" y="422.5">ZIN_C_2012.frm</text>
<text x="417.5" y="423.4">RELEASE LEVEL:WORKING</text>
<text x="498.6" y="423.4">PRO/E VERSION:Wildfire 5.0</text>
<text x="417.5" y="426.8">MODEL: S1101MFA0316</text>
</g>
<g font-size="2.6">
<text x="318.6" y="358.8">THIS DRAWING IS UNDER</text>
<text x="310.7" y="364.9">REVISE WITHOUT AN APPROVED ECO.</text>
<text x="312.3" y="361.9">CONFIGURATION CONTROL: DO NOT</text>
<text x="378.5" y="360.4">ZIN TECHNOLOGIES</text>
<text x="378.5" y="363.5">6745 ENGLE ROAD</text>
<text x="378.5" y="366.5">AIRPORT EXECUTIVE PARK</text>
<text x="378.5" y="369.6">CLEVELAND, OHIO 44130</text>
<text x="262.7" y="375.3">UNLESS OTHERWISE SPECIFIED:</text>
<text x="378.5" y="372.6">(440) 625-2200</text>
<text x="378.5" y="375.7">www.zin-tech.com</text>
</g>
<g font-size="2.5">
<text x="517.2" y="332">J.OGRIN 04/27/15</text>
<text x="517.2" y="335.9">A.DRAKE 04/27/15</text>
<text x="517.2" y="339.9">G.FEDEVICH 04/30/15</text>
</g>
<g font-size="2.1">
<text x="315.3" y="374">PRIOR TO USE, CHECK WITH CONFIGURATION</text>
<text x="316.3" y="376.5">MANAGEMENT FOR ANY OUTSTANDING ECOS.</text>
<text x="264" y="378.7">1. ALL DIMENSIONS ARE IN INCHES</text>
<text x="264" y="381.2">2. BREAK EDGES .010-.020</text>
<text x="264" y="383.6">3. INSIDE CORNERS R.02 MAX</text>
<text x="264" y="386.1">4. LINEAR TOLERANCES:</text>
<text x="267.8" y="388.6">.X</text>
<text x="267.8" y="391.1">.XX</text>
<text x="267.8" y="393.5">.XXX</text>
<text x="293.8" y="396">.5</text>
</g>
</svg>
